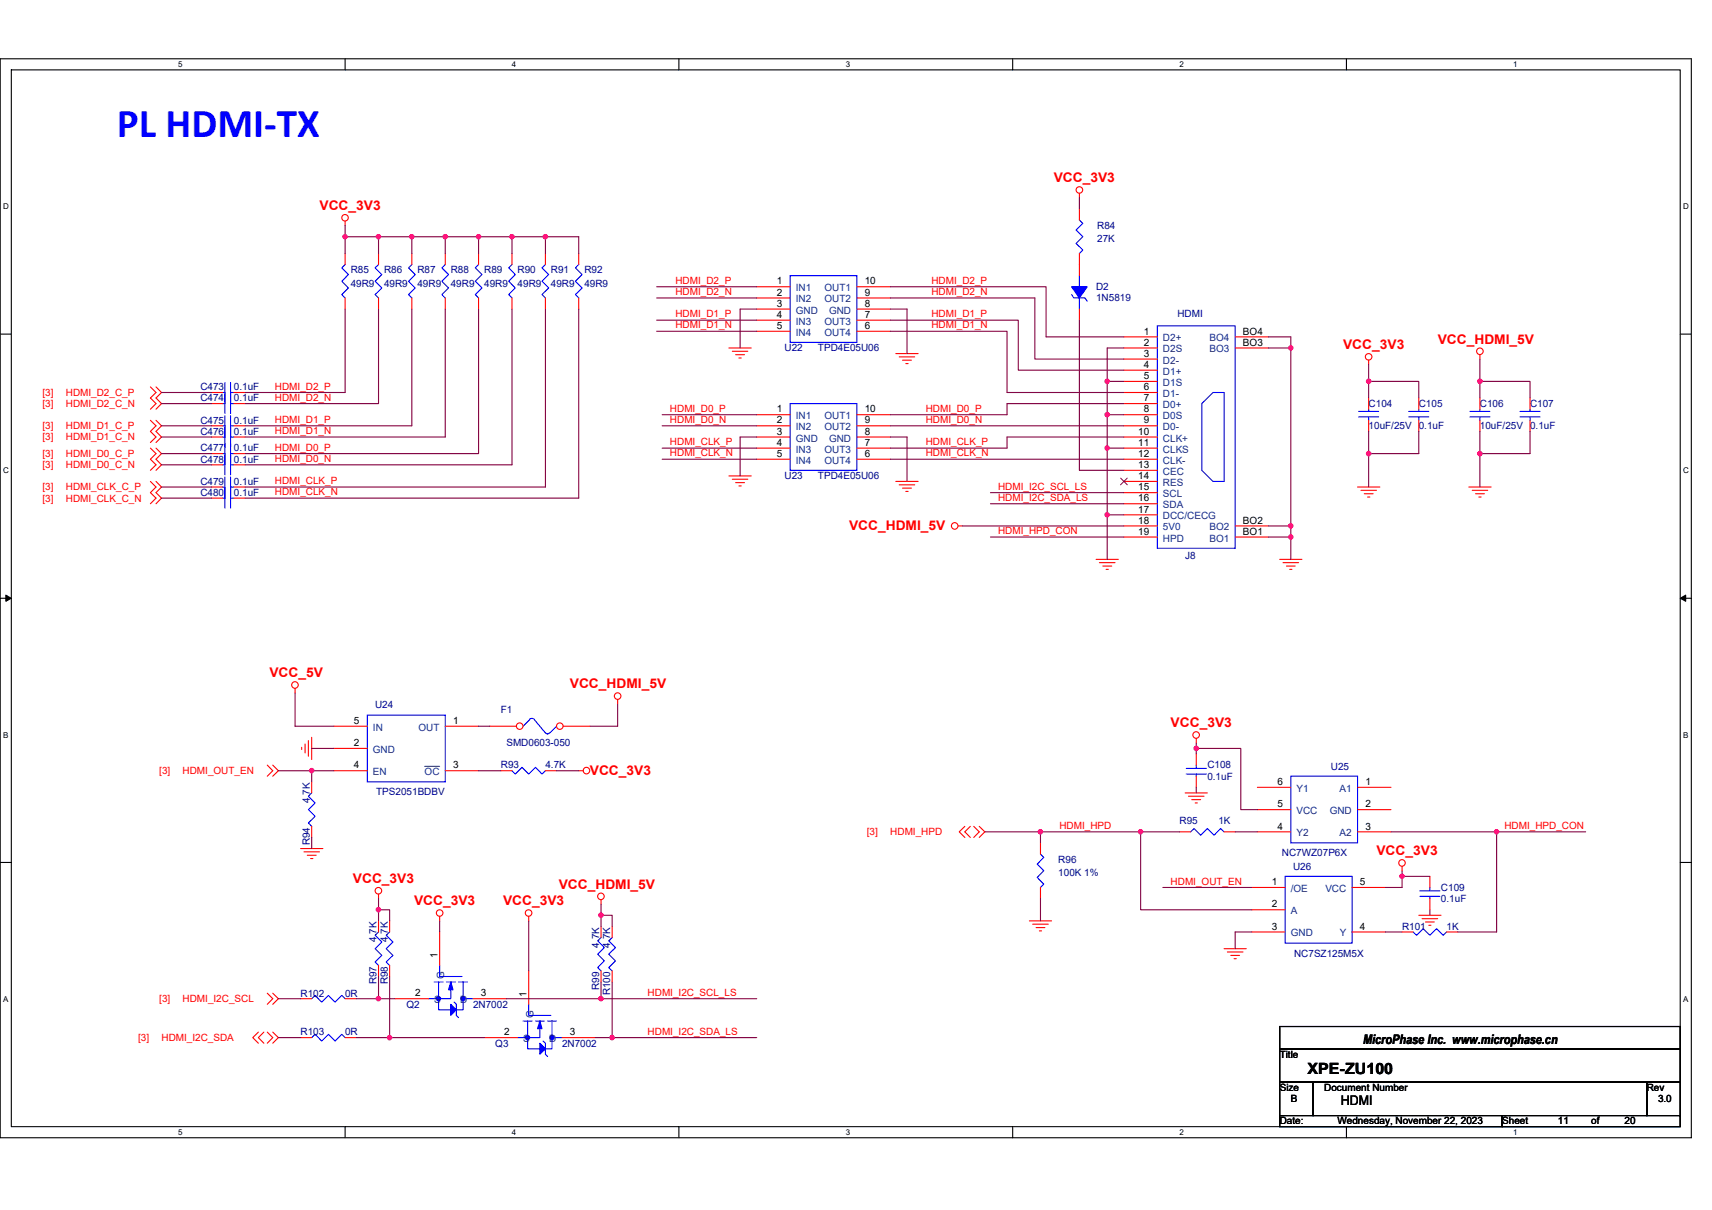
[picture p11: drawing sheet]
<svg xmlns="http://www.w3.org/2000/svg" width="297mm" height="210mm" viewBox="0 0 297 210" stroke-linecap="round" stroke-linejoin="round" font-family="sans-serif">
<path d="M0 10.2h293.5v187.2h-293.5zM2 12.1h289.5v183.4h-289.5z" fill="none" stroke="#000" stroke-width=".19"/>
<g fill="#fff">
<path d="M30.9 10.4h.8v1.6h-.8z"/>
<path d="M30.9 195.7h.8v1.6h-.8z"/>
</g>
<path d="M59.9 10.2v1.9M59.9 195.5v1.9" fill="none" stroke="#000" stroke-width=".19"/>
<g fill="#fff">
<path d="M88.8 10.4h.8v1.6h-.8z"/>
<path d="M88.8 195.7h.8v1.6h-.8z"/>
</g>
<path d="M117.8 10.2v1.9M117.8 195.5v1.9" fill="none" stroke="#000" stroke-width=".19"/>
<g fill="#fff">
<path d="M146.7 10.4h.8v1.6h-.8z"/>
<path d="M146.7 195.7h.8v1.6h-.8z"/>
</g>
<path d="M175.7 10.2v1.9M175.7 195.5v1.9" fill="none" stroke="#000" stroke-width=".19"/>
<g fill="#fff">
<path d="M204.7 10.4h.7v1.6h-.7z"/>
<path d="M204.7 195.7h.7v1.6h-.7z"/>
</g>
<path d="M233.6 10.2v1.9M233.6 195.5v1.9" fill="none" stroke="#000" stroke-width=".19"/>
<g fill="#fff">
<path d="M262.6 10.4h.7v1.6h-.7z"/>
<path d="M262.6 195.7h.7v1.6h-.7z"/>
<path d="M.5 35.1h1v1.5h-1z"/>
<path d="M292 35.1h1v1.5h-1z"/>
<path d="M.5 80.9h1v1.5h-1z"/>
<path d="M292 80.9h1v1.5h-1z"/>
</g>
<path d="M0 58h2M291.5 58h2" fill="none" stroke="#000" stroke-width=".19"/>
<g fill="#fff">
<path d="M.5 126.7h.9v1.6h-.9z"/>
<path d="M292 126.7h.9v1.6h-.9z"/>
</g>
<path d="M0 103.8h2M291.5 103.8h2" fill="none" stroke="#000" stroke-width=".19"/>
<path d="M1 103.3l1 .5-1 .6zM291.5 103.8l1-.5v1.1z" fill="#000" stroke="#000" stroke-width=".17"/>
<g fill="#fff">
<path d="M.5 172.6h.9v1.5h-.9z"/>
<path d="M292 172.6h.9v1.5h-.9z"/>
</g>
<path d="M0 149.7h2M291.5 149.7h2M222 178.1h69.5v3.9h-69.5zM222 182h69.5v5.8h-69.5zM222 187.8h5.8v5.8h-5.8zM222 193.6h38.6v1.9h-38.6zM227.8 187.8h57.9v5.8h-57.9zM260.6 193.6h30.9v1.9h-30.9zM285.7 187.8h5.8v5.8h-5.8z" fill="none" stroke="#000" stroke-width=".19"/>
<g fill="none" stroke="#f00" stroke-width=".19">
<path d="M59.9 38.4v.8M187.3 33.5v.8M187.3 36.3v1.9M83 51.7v1.9M83 44v1.9M88.8 51.7v1.9M88.8 44v1.9M94.6 51.7v1.9M94.6 44v1.9M100.4 51.7v1.9M100.4 44v1.9M131.3 49.8h5.8"/>
<path d="M131.3 51.7h5.8M131.3 53.6h5.8M131.3 55.6h5.8M131.3 57.5h5.8M148.7 57.5h5.8M148.7 55.6h5.8M148.7 53.6h5.8M148.7 51.7h5.8M148.7 49.8h5.8M187.3 44v3.8M187.3 53.6v2M195 58.5h5.8"/>
<path d="M214.3 58.5h5.8M26.1 67.1l1 1-1 1 1 .9-1 1M26.1 72.9l1 1-1 1 1 .9-1 1M26.1 77.8l1 .9-1 1 1 1-1 .9M27.1 67.1l.9 1-.9 1 .9 .9-.9 1M27.1 72.9l.9 1-.9 1 .9 .9-.9 1M27.1 77.8l.9 .9-.9 1 .9 1-.9 .9M36.7 78.7h1.9M36.7 68.1h1.9M36.7 70h1.9M40.6 78.7h1.9M40.6 68.1h1.9"/>
<path d="M40.6 70h1.9M126.5 60.4h3.8M127.1 61h2.6M127.6 61.6h1.6M128.2 62.1h.4M131.3 72h5.8M131.3 73.9h5.8M131.3 75.8h5.8M131.3 77.8h5.8M131.3 79.7h5.8M148.7 79.7h5.8M148.7 77.8h5.8"/>
<path d="M148.7 75.8h5.8M148.7 73.9h5.8M148.7 72h5.8M155.4 61.4h3.9M156 61.9h2.7M156.6 62.5h1.5M157.2 63.1h.4M195 60.4h5.8M195 62.3h5.8M195 64.2h5.8M195 66.2h5.8M195 68.1h5.8"/>
<path d="M195 70h5.8M195 72h5.8M195 73.9h5.8M195 75.8h5.8M195 77.8h5.8M195 79.7h5.8M214.3 60.4h5.8M237.5 62.5v.8M237.5 69.1v1.9M237.5 72.9v2M246.2 69.1v1.9M246.2 72.9v2"/>
<path d="M256.8 61.6v.7M26.1 83.5l1 1-1 1 1 .9-1 1M27.1 83.5l.9 1-.9 1 .9 .9-.9 1M36.7 80.7h1.9M36.7 84.5h1.9M40.6 80.7h1.9M40.6 84.5h1.9M126.5 82.6h3.8M127.1 83.2h2.6M127.6 83.8h1.6M128.2 84.3h.4M155.4 83.5h3.9"/>
<path d="M156 84.1h2.7M156.6 84.7h1.5M157.2 85.3h.4M166.2 91.3h.8M190.2 97.1h3.8M190.8 97.6h2.7M191.3 98.2h1.6M191.9 98.8h.4M195 81.6h5.8M195 83.5h5.8M195 85.5h5.8M195 87.4h5.8"/>
<path d="M195 89.3h5.8M195 91.3h5.8M195 93.2h5.8M214.3 93.2h5.8M214.3 91.3h5.8M222 97.1h3.9M222.6 97.6h2.7M223.2 98.2h1.5M223.8 98.8h.4M235.5 84.5h3.9M236.1 85.1h2.7M236.7 85.7h1.5"/>
<path d="M237.3 86.3h.4M254.8 84.5h3.9M255.4 85.1h2.7M256 85.7h1.6M256.6 86.3h.4M51.2 119.5v.7M46.4 132.8l.9 1-.9 .9M47.3 132.8l1 1-1 .9M52.3 129.7v.4M52.9 129.1v1.6M53.5 128.5v2.7M54.1 128v3.8"/>
<path d="M54.1 135.7v1.9M58 129.9h5.7M58 133.8h5.7M58 126h5.7M77.3 126h5.7M77.3 133.8h5.7M100.4 133.8h.8M107.2 121.4v.8M205.6 137.6h3.9M206.2 138.2h2.7M206.8 138.8h1.5M207.4 139.3h.3"/>
<path d="M207.6 128.1v.8M207.6 134.7v1.9M207.6 130.9v1.9M218.2 136.6h5.8M235.5 136.6h5.8M52.2 147.3h3.8M52.7 147.8h2.7M53.3 148.4h1.6M53.9 149h.4M54.1 143.4v1.9M65.7 155.2v.7M65.7 159.8v1.9"/>
<path d="M76.3 159v.8M91.7 159v.8M104.3 156.1v.8M167.4 143.4l-1 1 1 .9M168.4 143.4l-1 1 1 .9M168.9 143.4l1 1-1 .9M169.9 143.4l1 1-1 .9M178.6 159.8h3.9M180.5 146.3v1.9M180.5 154v1.9M204.7 144.4h1.9M212.4 144.4h1.9"/>
<path d="M218.2 144.4h5.8M218.2 140.5h5.8M235.5 140.5h5.8M235.5 144.4h5.8M243.3 150.3v.8M246.2 158.8h3.8M246.7 159.4h2.7M247.3 160h1.6M248.1 155.9v2M248.1 152.1v1.9M44.8 179.1l-.9 1 .9 .9M45.8 179.1l-1 1 1 .9"/>
<path d="M46.4 179.1l.9 1-.9 .9M46.4 172.4l.9 .9-.9 1M47.3 179.1l1 1-1 .9M47.3 172.4l1 .9-1 1M52.2 173.3h1.9M59.9 173.3h1.9M65.7 167.5v2M106.2 168.5v1.9M106.2 160.8v1.9M179.2 160.4h2.7M179.8 161h1.5M180.3 161.5h.4"/>
<path d="M212.4 164.6h3.8M213 165.2h2.7M213.5 165.8h1.6M214.1 166.4h.4M243.3 161.7h1.9M247.9 160.6h.4M251 161.7h1.9"/>
<circle cx="59.9" cy="37.8" r=".57"/>
<circle cx="187.3" cy="33" r=".57"/>
<circle cx="237.5" cy="61.9" r=".57"/>
<circle cx="256.8" cy="61" r=".57"/>
<circle cx="165.6" cy="91.3" r=".57"/>
<circle cx="51.2" cy="118.9" r=".57"/>
<circle cx="101.7" cy="133.7" r=".57"/>
<circle cx="107.2" cy="120.8" r=".57"/>
<circle cx="207.5" cy="127.5" r=".57"/>
<circle cx="65.7" cy="154.6" r=".57"/>
<circle cx="76.3" cy="158.4" r=".57"/>
<circle cx="91.7" cy="158.4" r=".57"/>
<circle cx="104.3" cy="155.6" r=".57"/>
<circle cx="243.2" cy="149.8" r=".57"/>
</g>
<g fill="none" stroke="#00f" stroke-width=".19">
<path d="M187.3 38.2l.6 .6-1.2 1.1 1.2 1.2-1.2 1.1 1.2 1.2-.6 .6M83 45.9l-.5 .6 1.1 1.1-1.1 1.2 1.1 1.2-1.1 1.1 .5 .6M88.8 45.9l-.5 .6 1.1 1.1-1.1 1.2 1.1 1.2-1.1 1.1 .5 .6M94.6 45.9l-.6 .6 1.2 1.1-1.2 1.2 1.2 1.2-1.2 1.1 .6 .6M100.4 45.9l-.6 .6 1.2 1.1-1.2 1.2 1.2 1.2-1.2 1.1 .6 .6M137.1 47.8h11.6v11.6h-11.6zM185.9 51.1l.4 .6h2l.3 .6M187.3 47.8v2M187.3 51.7v1.9M200.8 56.5h13.5v38.6h-13.5zM38.6 78.7h.4M38.6 68.1h.4"/>
<path d="M38.6 70h.4M39 77v3.5M39 78.9v3.5M39 66.4v3.4M39 68.3v3.5M40 78.7h.6M40 68.1h.6M40 70h.6M40 77v3.5M40 78.9v3.5M40 66.4v3.4M40 68.3v3.5"/>
<path d="M137.1 70h11.6v11.6h-11.6zM208.5 70l2-1.9h1.9v15.4h-1.9l-2-1.9zM235.7 72.3h3.5M235.7 71.4h3.5M237.5 71v.4M237.5 72.3v.6M244.4 72.3h3.5M244.4 71.4h3.5M246.2 71v.4M246.2 72.3v.6M38.6 80.7h.4M38.6 84.5h.4"/>
<path d="M39 82.8v3.5M40 80.7h.6M40 84.5h.6M40 82.8v3.5M54.1 137.6l-.6 .6 1.2 1.1-1.2 1.2 1.2 1.2-1.2 1.1 .6 .6M63.7 124.1h13.6v11.6h-13.6zM91.9 124.8l.4-.1 .4 .1M91.9 124.9l-1.1 1.1M92.7 124.9l1.9 2.3M94.7 127.1a.38 .38 0 0 0 .3 .3 .38 .38 0 0 0 .3-.3M96.6 126l-1.2 1.2M205.8 133.3h3.5"/>
<path d="M205.8 134.3h3.5M207.6 134.3v.4M207.6 132.8v.6M224 134.7h11.5v11.6h-11.5zM180.5 148.2l.6 .6-1.1 1.2 1.1 1.1-1.1 1.2 1.1 1.1-.6 .6M206.6 144.4l.6-.6 1.1 1.1 1.2-1.1 1.1 1.1 1.2-1.1 .6 .6M246.4 154.6h3.4M246.4 155.6h3.4M248.1 155.6v.3M248.1 154v.6M54.1 173.3l.6-.6 1.1 1.2 1.2-1.2 1.1 1.2 1.2-1.2 .6 .6M65.7 161.7l-.6 .6 1.1 1.2-1.1 1.1 1.1 1.2-1.1 1.1 .6 .6"/>
<path d="M106.2 162.7l-.6 .6 1.2 1.1-1.2 1.2 1.2 1.2-1.2 1.1 .6 .6M245.2 161.7l.6 .6 1.1-1.1 1.2 1.1 1.2-1.1 1.1 1.1 .6-.6"/>
</g>
<path d="M185.9 49.8h2.7l-1.3 1.9z" fill-rule="evenodd" fill="#00f" stroke="#00f" stroke-width=".19"/>
<path d="M194.4 83l1.2 1.1M195.6 83l-1.2 1.1" fill="none" stroke="#804000" stroke-width=".17"/>
<path d="M73.7 133h2.6" fill="none" stroke="#004080" stroke-width=".17"/>
<circle cx="90.2" cy="126" r=".57" fill="#fff" stroke="#f00" stroke-width=".19"/>
<path d="M85 126h4.6" fill="none" stroke="#f00" stroke-width=".19"/>
<circle cx="97.1" cy="126" r=".57" fill="#fff" stroke="#f00" stroke-width=".19"/>
<g fill="none" stroke="#f00" stroke-width=".19">
<path d="M59.9 51.7v1.9M59.9 44v1.9M65.7 51.7v1.9M65.7 44v1.9M71.5 51.7v1.9M71.5 44v1.9M77.3 51.7v1.9M77.3 44v1.9M36.7 73.9h1.9M36.7 75.8h1.9M40.6 73.9h1.9M40.6 75.8h1.9"/>
<path d="M256.8 69.1v1.9M256.8 72.9v2M265.5 69.1v1.9M265.5 72.9v2M36.7 86.4h1.9M40.6 86.4h1.9M86.9 133.8h1.9M94.6 133.8h2M97.7 126h4.6M67.6 159.8v1.9M217.2 154h5.8M217.2 157.9h5.8"/>
<path d="M234.6 154h5.8M67.6 167.5v2M68.6 173.3h5.8M76.3 161.7v5.8M82.1 173.3h5.8M91.7 168.5v5.8M104.3 168.5v1.9M104.3 160.8v1.9M217.2 161.7h5.8M234.6 161.7h5.8M52.2 180.1h1.9M59.9 180.1h1.9"/>
<path d="M84 180.1h5.8M97.5 180.1h5.8"/>
</g>
<g fill="none" stroke="#00f" stroke-width=".19">
<path d="M59.9 45.9l-.6 .6 1.1 1.1-1.1 1.2 1.1 1.2-1.1 1.1 .6 .6M65.7 45.9l-.6 .6 1.1 1.1-1.1 1.2 1.1 1.2-1.1 1.1 .6 .6M71.5 45.9l-.6 .6 1.1 1.1-1.1 1.2 1.1 1.2-1.1 1.1 .6 .6M77.3 45.9l-.6 .6 1.1 1.1-1.1 1.2 1.1 1.2-1.1 1.1 .6 .6M38.6 73.9h.4M38.6 75.8h.4M39 72.2v3.4M39 74.1v3.5M40 73.9h.6M40 75.8h.6M40 72.2v3.4M40 74.1v3.5"/>
<path d="M255 72.3h3.5M255 71.4h3.5M256.8 71v.4M256.8 72.3v.6M263.7 72.3h3.5M263.7 71.4h3.5M265.5 71v.4M265.5 72.3v.6M38.6 86.4h.4M39 84.7v3.5M40 86.4h.6M40 84.7v3.5"/>
<path d="M88.8 133.8l.6 .5 1.2-1.1 1.1 1.1 1.2-1.1 1.1 1.1 .6-.5M223 152.1h11.6v11.6h-11.6zM67.6 161.7l-.6 .6 1.2 1.2-1.2 1.1 1.2 1.2-1.2 1.1 .6 .6M75.3 170.4h1.6M76.1 170.4v4.8h2.1M76.3 167.5v2h3.9M77.4 170.4h1.6M78.2 171.4v1.9h-3.8M78.8 173.9l.4 .4v1.9l.4 .4M79.6 170.4h1.5M80.3 170.4v4.8h-1.1M80.3 173.3h1.8"/>
<path d="M90.8 177.2h1.5M91.5 177.2v4.8h2.2M91.7 174.3v1.9h3.9M92.9 177.2h1.5M93.7 178.1v2h-3.9M95 177.2h1.6M95.8 177.2v4.8h-1.2M104.3 162.7l-.6 .6 1.2 1.1-1.2 1.2 1.2 1.2-1.2 1.1 .6 .6M54.1 180.1l.6-.6 1.1 1.2 1.2-1.2 1.1 1.2 1.2-1.2 .6 .6M94.2 180.7l.4 .3v2l.4 .3M95.8 180.1h1.7"/>
</g>
<g fill="#00f" stroke="#00f" stroke-width=".19">
<path d="M93.7 181l.9 1-.9 1z" fill-rule="evenodd"/>
<path d="M93.7 177.2l.3 1.3h-.7z" fill-rule="evenodd"/>
<path d="M78.2 174.3l1 .9-1 1z" fill-rule="evenodd"/>
<path d="M78.2 170.4l.4 1.4h-.8z" fill-rule="evenodd"/>
<circle cx="95.8" cy="180.1" r=".38"/>
<circle cx="91.5" cy="180.1" r=".38"/>
<circle cx="80.3" cy="173.3" r=".38"/>
<circle cx="76.1" cy="173.3" r=".38"/>
</g>
<g fill="none" stroke="#800040" stroke-width=".19">
<path d="M59.9 39.2v1.9M187.3 34.3v2M59.9 53.6v14.5h-17.4M59.9 41.1v2.9M59.9 41.1h5.8M65.7 53.6v16.4h-23.2M65.7 41.1v2.9M65.7 41.1h5.8v2.9M71.5 53.6v20.3h-29M71.5 41.1h5.8v2.9M77.3 53.6v22.2h-34.8M77.3 41.1h5.7v2.9"/>
<path d="M83 53.6v25.1h-40.5M83 41.1h5.8v2.9M88.8 53.6v27.1h-46.3M88.8 41.1h5.8v2.9M94.6 53.6v30.9h-52.1M94.6 41.1h5.8v2.9M100.4 53.6v32.8h-57.9M113.9 49.8h17.4M113.9 57.5h17.4M113.9 55.6h17.4M113.9 51.7h17.4M131.3 53.6h-2.9v6.8"/>
<path d="M154.5 49.8h27v8.7h13.5M154.5 57.5h20.2v10.6h20.3M154.5 55.6h22.2v8.6h18.3M154.5 53.6h2.9v7.8M154.5 51.7h25.1v10.6h15.4M187.3 55.6v26h7.7M220.1 58.5h3.9v1.9M28 78.7h8.7M28 75.8h8.7M28 73.9h8.7M28 70h8.7M28 68.1h8.7"/>
<path d="M114.9 72h16.4M114.9 79.7h16.4M114.9 77.8h16.4M114.9 73.9h16.4M131.3 75.8h-2.9v6.8M154.5 79.7h40.5M154.5 73.9h40.5M154.5 75.8h2.9v7.7M192.1 77.8h2.9M192.1 66.2h2.9M192.1 72h2.9M192.1 77.8v11.5"/>
<path d="M192.1 66.2v5.8M192.1 72v5.8M195 60.4h-2.9v5.8M195 70h-20.3v2h-20.2M195 75.8h-20.3v2h-20.2M220.1 60.4h3.9M224 60.4v30.9M237.5 66.2h8.7v2.9M237.5 78.7v5.8M237.5 63.3v2.9M237.5 74.9v3.8M237.5 66.2v2.9"/>
<path d="M246.2 74.9v3.8h-8.7M256.8 78.7v5.8M256.8 66.2h8.7v2.9M256.8 66.2v2.9M256.8 62.3v3.9M256.8 74.9v3.8M265.5 74.9v3.8h-8.7M28 86.4h8.7M28 84.5h8.7M28 80.7h8.7M167 91.3h28M171.8 93.2h23.2"/>
<path d="M171.8 87.4h23.2M171.8 85.5h23.2M192.1 89.3h2.9M192.1 89.3v7.8M220.1 93.2h3.9v3.9M220.1 91.3h3.9M224 91.3v1.9M48.3 133.8h5.8M51.2 120.2v5.8h6.8M54.1 129.9h3.9M54.1 133.8h3.9M54.1 133.8v1.9"/>
<path d="M83 133.8h3.9M83 126h2M96.6 133.8h3.8M107.2 122.2v3.8h-4.9M207.6 129.9h7.7v10.6h2.9M207.6 136.6v1M207.6 128.9v1M207.6 129.9v1M54.1 145.3v2M65.7 157.9v1.9M65.7 155.9v2M65.7 157.9h1.9v1.9"/>
<path d="M76.3 159.8v1.9M91.7 159.8v8.7M104.3 158.8h1.9v2M104.3 156.9v1.9M104.3 158.8v2M170.9 144.4h9.6M180.5 144.4v1.9M180.5 155.9v3.9M180.5 144.4h17.4M197.9 144.4h6.8M197.9 144.4v13.5h19.3M201.8 154h15.4"/>
<path d="M214.3 144.4h3.9M241.3 144.4h18.4M243.3 152.1h4.8M243.3 152.1v1.9h-2.9M243.3 151.1v1M248.1 157.9v.9M259.7 144.4h15.4M259.7 144.4v17.3h-6.8M48.3 173.3h3.9M61.8 173.3h3.9M65.7 169.5v3.8M65.7 173.3h2.9"/>
<path d="M67.6 169.5v10.6M87.9 173.3h16.4M104.3 173.3h27M104.3 170.4v2.9M106.2 170.4v9.7M217.2 161.7h-2.9v2.9M240.4 161.7h2.9M48.3 180.1h3.9M61.8 180.1h5.8M67.6 180.1h16.4M103.3 180.1h2.9M106.2 180.1h25.1"/>
</g>
<g fill="#f0f" stroke="#f0f" stroke-width=".19">
<circle cx="197.9" cy="144.3" r=".38"/>
<circle cx="259.7" cy="144.3" r=".38"/>
<circle cx="180.5" cy="144.3" r=".38"/>
<circle cx="243.3" cy="152.1" r=".38"/>
<circle cx="207.5" cy="129.9" r=".38"/>
<circle cx="192.1" cy="89.3" r=".38"/>
<circle cx="192.1" cy="77.8" r=".38"/>
<circle cx="192.1" cy="72" r=".38"/>
<circle cx="192.1" cy="66.2" r=".38"/>
<circle cx="223.9" cy="60.4" r=".38"/>
<circle cx="223.9" cy="93.2" r=".38"/>
<circle cx="223.9" cy="91.3" r=".38"/>
<circle cx="237.5" cy="78.7" r=".38"/>
<circle cx="256.8" cy="78.7" r=".38"/>
<circle cx="65.7" cy="157.9" r=".38"/>
<circle cx="65.7" cy="173.3" r=".38"/>
<circle cx="67.6" cy="180.1" r=".38"/>
<circle cx="106.2" cy="180.1" r=".38"/>
<circle cx="104.3" cy="173.3" r=".38"/>
<circle cx="104.3" cy="158.8" r=".38"/>
<circle cx="54.1" cy="133.7" r=".38"/>
<circle cx="59.9" cy="41.1" r=".38"/>
<circle cx="94.6" cy="41.1" r=".38"/>
<circle cx="88.8" cy="41.1" r=".38"/>
<circle cx="83" cy="41.1" r=".38"/>
<circle cx="77.2" cy="41.1" r=".38"/>
<circle cx="71.4" cy="41.1" r=".38"/>
<circle cx="65.7" cy="41.1" r=".38"/>
<circle cx="256.8" cy="66.2" r=".38"/>
<circle cx="237.5" cy="66.2" r=".38"/>
</g>
<text font-size="7.1" fill="#00f" x="20.3" y="23.7">PL HDMI‐TX</text>
<text font-size="2.7" x="226.9" y="186.4">XPE-ZU100</text>
<g font-size="2.3" fill="#f00">
<text x="182.8" y="31.6">VCC_3V3</text>
<text x="55.4" y="36.5">VCC_3V3</text>
<text x="249.4" y="59.6">VCC_HDMI_5V</text>
<text x="233" y="60.6">VCC_3V3</text>
<text x="147.3" y="92.1">VCC_HDMI_5V</text>
<text x="46.8" y="117.5">VCC_5V</text>
<text x="98.9" y="119.5">VCC_HDMI_5V</text>
<text x="203.1" y="126.2">VCC_3V3</text>
<text x="102.3" y="134.5">VCC_3V3</text>
<text x="238.8" y="148.4">VCC_3V3</text>
<text x="61.2" y="153.2">VCC_3V3</text>
<text x="96.9" y="154.2">VCC_HDMI_5V</text>
<text x="71.8" y="157.1">VCC_3V3</text>
<text x="87.3" y="157.1">VCC_3V3</text>
</g>
<g font-size="2.3">
<text x="236.5" y="181.1">MicroPhase Inc. www.microphase.cn</text>
<text x="232.6" y="191.8">HDMI</text>
</g>
<g font-size="1.7" fill="#000080">
<text x="190.4" y="39.7">R84</text>
<text x="60.9" y="47.5">R85</text>
<text x="66.6" y="47.5">R86</text>
<text x="72.4" y="47.5">R87</text>
<text x="78.2" y="47.5">R88</text>
<text x="84" y="47.5">R89</text>
<text x="89.8" y="47.5">R90</text>
<text x="95.6" y="47.5">R91</text>
<text x="101.4" y="47.5">R92</text>
<text x="190.4" y="42.1">27K</text>
<text x="60.9" y="49.8">49R9</text>
<text x="66.6" y="49.8">49R9</text>
<text x="72.4" y="49.8">49R9</text>
<text x="78.2" y="49.8">49R9</text>
<text x="84" y="49.8">49R9</text>
<text x="89.8" y="49.8">49R9</text>
<text x="95.6" y="49.8">49R9</text>
<text x="101.4" y="49.8">49R9</text>
<text x="190.2" y="50.4">D2</text>
<text x="190.2" y="52.3">1N5819</text>
<text x="204.3" y="55">HDMI</text>
<text x="136.1" y="61">U22</text>
<text x="141.9" y="61">TPD4E05U06</text>
<text x="34.8" y="67.7">C473</text>
<text x="34.8" y="69.7">C474</text>
<text x="40.6" y="67.7">0.1uF</text>
<text x="40.6" y="69.7">0.1uF</text>
<text x="237.5" y="70.6">C104</text>
<text x="246.2" y="70.6">C105</text>
<text x="256.8" y="70.6">C106</text>
<text x="265.5" y="70.6">C107</text>
<text x="34.8" y="73.5">C475</text>
<text x="34.8" y="75.4">C476</text>
<text x="40.6" y="73.5">0.1uF</text>
<text x="40.6" y="75.4">0.1uF</text>
<text x="237.5" y="74.5">10uF/25V 0.1uF</text>
<text x="256.8" y="74.5">10uF/25V 0.1uF</text>
<text x="34.8" y="78.3">C477</text>
<text x="34.8" y="80.3">C478</text>
<text x="40.6" y="78.3">0.1uF</text>
<text x="40.6" y="80.3">0.1uF</text>
<text x="136.1" y="83.2">U23</text>
<text x="141.9" y="83.2">TPD4E05U06</text>
<text x="34.8" y="84.1">C479</text>
<text x="34.8" y="86.1">C480</text>
<text x="40.6" y="84.1">0.1uF</text>
<text x="40.6" y="86.1">0.1uF</text>
<text x="205.6" y="97.1">J8</text>
<text x="65.1" y="122.9">U24</text>
<text x="86.9" y="123.7">F1</text>
<text x="87.9" y="129.5">SMD0603-050</text>
<text x="65.3" y="138">TPS2051BDBV</text>
<text x="86.9" y="133.3">R93</text>
<text x="94.6" y="133.3">4.7K</text>
<text x="209.5" y="133.3">C108</text>
<text x="209.5" y="135.3">0.1uF</text>
<text x="230.9" y="133.6">U25</text>
<text x="53.8" y="139.3" transform="rotate(-90 53.8 139.3)">4.7K</text>
<text x="204.7" y="143">R95</text>
<text x="211.4" y="143">1K</text>
<text x="53.8" y="146.7" transform="rotate(-90 53.8 146.7)">R94</text>
<text x="183.6" y="149.8">R96</text>
<text x="222.4" y="148.6">NC7WZ07P6X</text>
<text x="183.6" y="152.1">100K 1%</text>
<text x="224.3" y="150.9">U26</text>
<text x="250" y="154.6">C109</text>
<text x="243.3" y="161.4">R101</text>
<text x="250" y="156.5">0.1uF</text>
<text x="251" y="161.4">1K</text>
<text x="65.3" y="163.5" transform="rotate(-90 65.3 163.5)">4.7K</text>
<text x="67.3" y="163.5" transform="rotate(-90 67.3 163.5)">4.7K</text>
<text x="103.9" y="164.4" transform="rotate(-90 103.9 164.4)">4.7K</text>
<text x="105.9" y="164.4" transform="rotate(-90 105.9 164.4)">4.7K</text>
<text x="224.5" y="166">NC7SZ125M5X</text>
<text x="52.2" y="172.9">R102</text>
<text x="59.9" y="172.9">0R</text>
<text x="65.3" y="170.8" transform="rotate(-90 65.3 170.8)">R97</text>
<text x="67.3" y="170.8" transform="rotate(-90 67.3 170.8)">R98</text>
<text x="103.9" y="171.8" transform="rotate(-90 103.9 171.8)">R99</text>
<text x="105.9" y="172.7" transform="rotate(-90 105.9 172.7)">R100</text>
<text x="52.2" y="179.7">R103</text>
<text x="59.9" y="179.7">0R</text>
<text x="70.5" y="174.9">Q2</text>
<text x="82.1" y="174.9">2N7002</text>
<text x="85.9" y="181.6">Q3</text>
<text x="97.5" y="181.6">2N7002</text>
</g>
<g font-size="1.7" fill="#f00">
<text x="117.2" y="51.2">HDMI_D2_N</text>
<text x="117.2" y="49.3">HDMI_D2_P</text>
<text x="161.6" y="49.3">HDMI_D2_P</text>
<text x="161.6" y="51.2">HDMI_D2_N</text>
<text x="117.2" y="57">HDMI_D1_N</text>
<text x="117.2" y="55.1">HDMI_D1_P</text>
<text x="161.6" y="55.1">HDMI_D1_P</text>
<text x="161.6" y="57">HDMI_D1_N</text>
<text x="7.4" y="68.7">[3]</text>
<text x="7.4" y="70.6">[3]</text>
<text x="11.4" y="68.7">HDMI_D2_C_P</text>
<text x="11.4" y="70.6">HDMI_D2_C_N</text>
<text x="47.7" y="69.6">HDMI_D2_N</text>
<text x="47.7" y="67.6">HDMI_D2_P</text>
<text x="116.2" y="71.5">HDMI_D0_P</text>
<text x="160.6" y="71.5">HDMI_D0_P</text>
<text x="7.4" y="76.4">[3]</text>
<text x="7.4" y="74.5">[3]</text>
<text x="11.4" y="76.4">HDMI_D1_C_N</text>
<text x="11.4" y="74.5">HDMI_D1_C_P</text>
<text x="47.7" y="73.4">HDMI_D1_P</text>
<text x="47.7" y="75.4">HDMI_D1_N</text>
<text x="116.2" y="73.4">HDMI_D0_N</text>
<text x="116.2" y="77.3">HDMI_CLK_P</text>
<text x="160.6" y="77.3">HDMI_CLK_P</text>
<text x="160.6" y="73.4">HDMI_D0_N</text>
<text x="7.4" y="81.2">[3]</text>
<text x="7.4" y="79.3">[3]</text>
<text x="11.4" y="81.2">HDMI_D0_C_N</text>
<text x="11.4" y="79.3">HDMI_D0_C_P</text>
<text x="47.7" y="80.2">HDMI_D0_N</text>
<text x="47.7" y="78.2">HDMI_D0_P</text>
<text x="116.2" y="79.2">HDMI_CLK_N</text>
<text x="160.6" y="79.2">HDMI_CLK_N</text>
<text x="7.4" y="85.1">[3]</text>
<text x="7.4" y="87">[3]</text>
<text x="11.4" y="85.1">HDMI_CLK_C_P</text>
<text x="11.4" y="87">HDMI_CLK_C_N</text>
<text x="47.7" y="86">HDMI_CLK_N</text>
<text x="47.7" y="84">HDMI_CLK_P</text>
<text x="173.2" y="86.9">HDMI_I2C_SDA_LS</text>
<text x="173.2" y="85">HDMI_I2C_SCL_LS</text>
<text x="173.2" y="92.7">HDMI_HPD_CON</text>
<text x="27.6" y="134.3">[3]</text>
<text x="31.7" y="134.3">HDMI_OUT_EN</text>
<text x="183.8" y="143.9">HDMI_HPD</text>
<text x="261" y="143.9">HDMI_HPD_CON</text>
<text x="150.4" y="144.9">[3]</text>
<text x="154.5" y="144.9">HDMI_HPD</text>
<text x="203.1" y="153.5">HDMI_OUT_EN</text>
<text x="27.6" y="173.9">[3]</text>
<text x="31.7" y="173.9">HDMI_I2C_SCL</text>
<text x="112.4" y="172.8">HDMI_I2C_SCL_LS</text>
<text x="112.4" y="179.6">HDMI_I2C_SDA_LS</text>
<text x="24" y="180.7">[3]</text>
<text x="28" y="180.7">HDMI_I2C_SDA</text>
</g>
<g font-size="1.7">
<text x="134.8" y="49.4">1</text>
<text x="134.8" y="51.3">2</text>
<text x="134.8" y="53.2">3</text>
<text x="150" y="53.2">8</text>
<text x="150" y="51.3">9</text>
<text x="150" y="49.4">10</text>
<text x="134.8" y="55.2">4</text>
<text x="134.8" y="57.1">5</text>
<text x="150" y="57.1">6</text>
<text x="150" y="55.2">7</text>
<text x="198.5" y="58.1">1</text>
<text x="198.5" y="60">2</text>
<text x="215.7" y="60">BO3</text>
<text x="215.7" y="58.1">BO4</text>
<text x="198.5" y="61.9">3</text>
<text x="198.5" y="63.8">4</text>
<text x="198.5" y="65.8">5</text>
<text x="134.8" y="71.6">1</text>
<text x="150" y="71.6">10</text>
<text x="198.5" y="67.7">6</text>
<text x="198.5" y="69.6">7</text>
<text x="198.5" y="71.6">8</text>
<text x="134.8" y="73.5">2</text>
<text x="134.8" y="75.4">3</text>
<text x="134.8" y="77.4">4</text>
<text x="150" y="75.4">8</text>
<text x="150" y="77.4">7</text>
<text x="150" y="73.5">9</text>
<text x="197.5" y="75.4">10</text>
<text x="197.5" y="77.4">11</text>
<text x="198.5" y="73.5">9</text>
<text x="134.8" y="79.3">5</text>
<text x="150" y="79.3">6</text>
<text x="197.5" y="79.3">12</text>
<text x="197.5" y="81.2">13</text>
<text x="197.5" y="83.1">14</text>
<text x="197.5" y="85.1">15</text>
<text x="197.5" y="87">16</text>
<text x="197.5" y="88.9">17</text>
<text x="197.5" y="90.9">18</text>
<text x="197.5" y="92.8">19</text>
<text x="215.7" y="92.8">BO1</text>
<text x="215.7" y="90.9">BO2</text>
<text x="61.4" y="125.6">5</text>
<text x="78.6" y="125.6">1</text>
<text x="61.4" y="129.5">2</text>
<text x="61.4" y="133.4">4</text>
<text x="78.6" y="133.3">3</text>
<text x="221.6" y="136.2">6</text>
<text x="236.9" y="136.2">1</text>
<text x="221.6" y="144">4</text>
<text x="221.6" y="140.1">5</text>
<text x="236.9" y="140.1">2</text>
<text x="236.9" y="144">3</text>
<text x="220.7" y="153.6">1</text>
<text x="235.9" y="153.6">5</text>
<text x="220.7" y="157.5">2</text>
<text x="220.7" y="161.3">3</text>
<text x="235.9" y="161.3">4</text>
<text x="75.9" y="166.2" transform="rotate(-90 75.9 166.2)">1</text>
<text x="72" y="172.9">2</text>
<text x="83.4" y="172.9">3</text>
<text x="91.3" y="172.9" transform="rotate(-90 91.3 172.9)">1</text>
<text x="87.5" y="179.7">2</text>
<text x="98.9" y="179.7">3</text>
<text x="222" y="183.6">Title</text>
<text x="222" y="189.3">Size</text>
<text x="224" y="191.3">B</text>
<text x="229.8" y="189.3">Document Number</text>
<text x="285.7" y="189.3">Rev</text>
<text x="287.7" y="191.3">3.0</text>
<text x="222" y="195.1">Date:</text>
<text x="232.1" y="195.1">Wednesday, November 22, 2023</text>
<text x="260.6" y="195.1">Sheet</text>
<text x="270.3" y="195.1">11</text>
<text x="276.1" y="195.1">of</text>
<text x="281.9" y="195.1">20</text>
</g>
<g font-size="1.7" fill="#004080">
<text x="138.1" y="50.5">IN1</text>
<text x="138.1" y="52.5">IN2</text>
<text x="143.1" y="52.5">OUT2</text>
<text x="143.1" y="50.5">OUT1</text>
<text x="138.1" y="54.4">GND</text>
<text x="138.1" y="56.3">IN3</text>
<text x="138.1" y="58.3">IN4</text>
<text x="143.1" y="58.3">OUT4</text>
<text x="143.1" y="56.3">OUT3</text>
<text x="143.8" y="54.4">GND</text>
<text x="201.8" y="59.2">D2+</text>
<text x="209.8" y="59.2">BO4</text>
<text x="201.8" y="61.2">D2S</text>
<text x="201.8" y="63.1">D2-</text>
<text x="201.8" y="65">D1+</text>
<text x="209.8" y="61.2">BO3</text>
<text x="201.8" y="67">D1S</text>
<text x="201.8" y="68.9">D1-</text>
<text x="201.8" y="70.8">D0+</text>
<text x="138.1" y="72.7">IN1</text>
<text x="138.1" y="74.7">IN2</text>
<text x="138.1" y="76.6">GND</text>
<text x="143.1" y="74.7">OUT2</text>
<text x="143.1" y="72.7">OUT1</text>
<text x="143.8" y="76.6">GND</text>
<text x="201.8" y="72.7">D0S</text>
<text x="201.8" y="74.7">D0-</text>
<text x="201.8" y="76.6">CLK+</text>
<text x="138.1" y="78.5">IN3</text>
<text x="138.1" y="80.5">IN4</text>
<text x="143.1" y="80.5">OUT4</text>
<text x="143.1" y="78.5">OUT3</text>
<text x="201.8" y="78.5">CLKS</text>
<text x="201.8" y="80.5">CLK-</text>
<text x="201.8" y="82.4">CEC</text>
<text x="201.8" y="84.3">RES</text>
<text x="201.8" y="86.3">SCL</text>
<text x="201.8" y="88.2">SDA</text>
<text x="201.8" y="90.1">DCC/CECG</text>
<text x="201.8" y="92.1">5V0</text>
<text x="201.8" y="94">HPD</text>
<text x="209.8" y="94">BO1</text>
<text x="209.8" y="92.1">BO2</text>
<text x="64.7" y="130.7">GND</text>
<text x="64.7" y="126.8">IN</text>
<text x="72.6" y="126.8">OUT</text>
<text x="64.7" y="134.5">EN</text>
<text x="73.7" y="134.5">OC</text>
<text x="224.9" y="137.4">Y1</text>
<text x="232.4" y="137.4">A1</text>
<text x="224.9" y="141.3">VCC</text>
<text x="230.7" y="141.3">GND</text>
<text x="224.9" y="145.1">Y2</text>
<text x="232.4" y="145.1">A2</text>
<text x="224" y="154.8">/OE</text>
<text x="230" y="154.8">VCC</text>
<text x="224" y="158.7">A</text>
<text x="224" y="162.5">GND</text>
<text x="232.5" y="162.5">Y</text>
<text x="77.1" y="169.8" transform="rotate(-90 77.1 169.8)">G</text>
<text x="75.3" y="174.1">S</text>
<text x="79.9" y="174.1">D</text>
<text x="92.5" y="176.6" transform="rotate(-90 92.5 176.6)">G</text>
<text x="90.8" y="180.8">S</text>
<text x="95.3" y="180.8">D</text>
</g>
<g font-size="1.4">
<text x="30.9" y="11.7">5</text>
<text x="88.8" y="11.7">4</text>
<text x="146.7" y="11.7">3</text>
<text x="204.7" y="11.7">2</text>
<text x="262.6" y="11.7">1</text>
<text x=".5" y="36.3">D</text>
<text x="292" y="36.3">D</text>
<text x=".5" y="82.1">C</text>
<text x="292" y="82.1">C</text>
<text x=".5" y="128">B</text>
<text x="292" y="128">B</text>
<text x=".5" y="173.8">A</text>
<text x="292" y="173.8">A</text>
<text x="30.9" y="197">5</text>
<text x="88.8" y="197">4</text>
<text x="146.7" y="197">3</text>
<text x="204.7" y="197">2</text>
<text x="262.6" y="197">1</text>
</g>
</svg>
